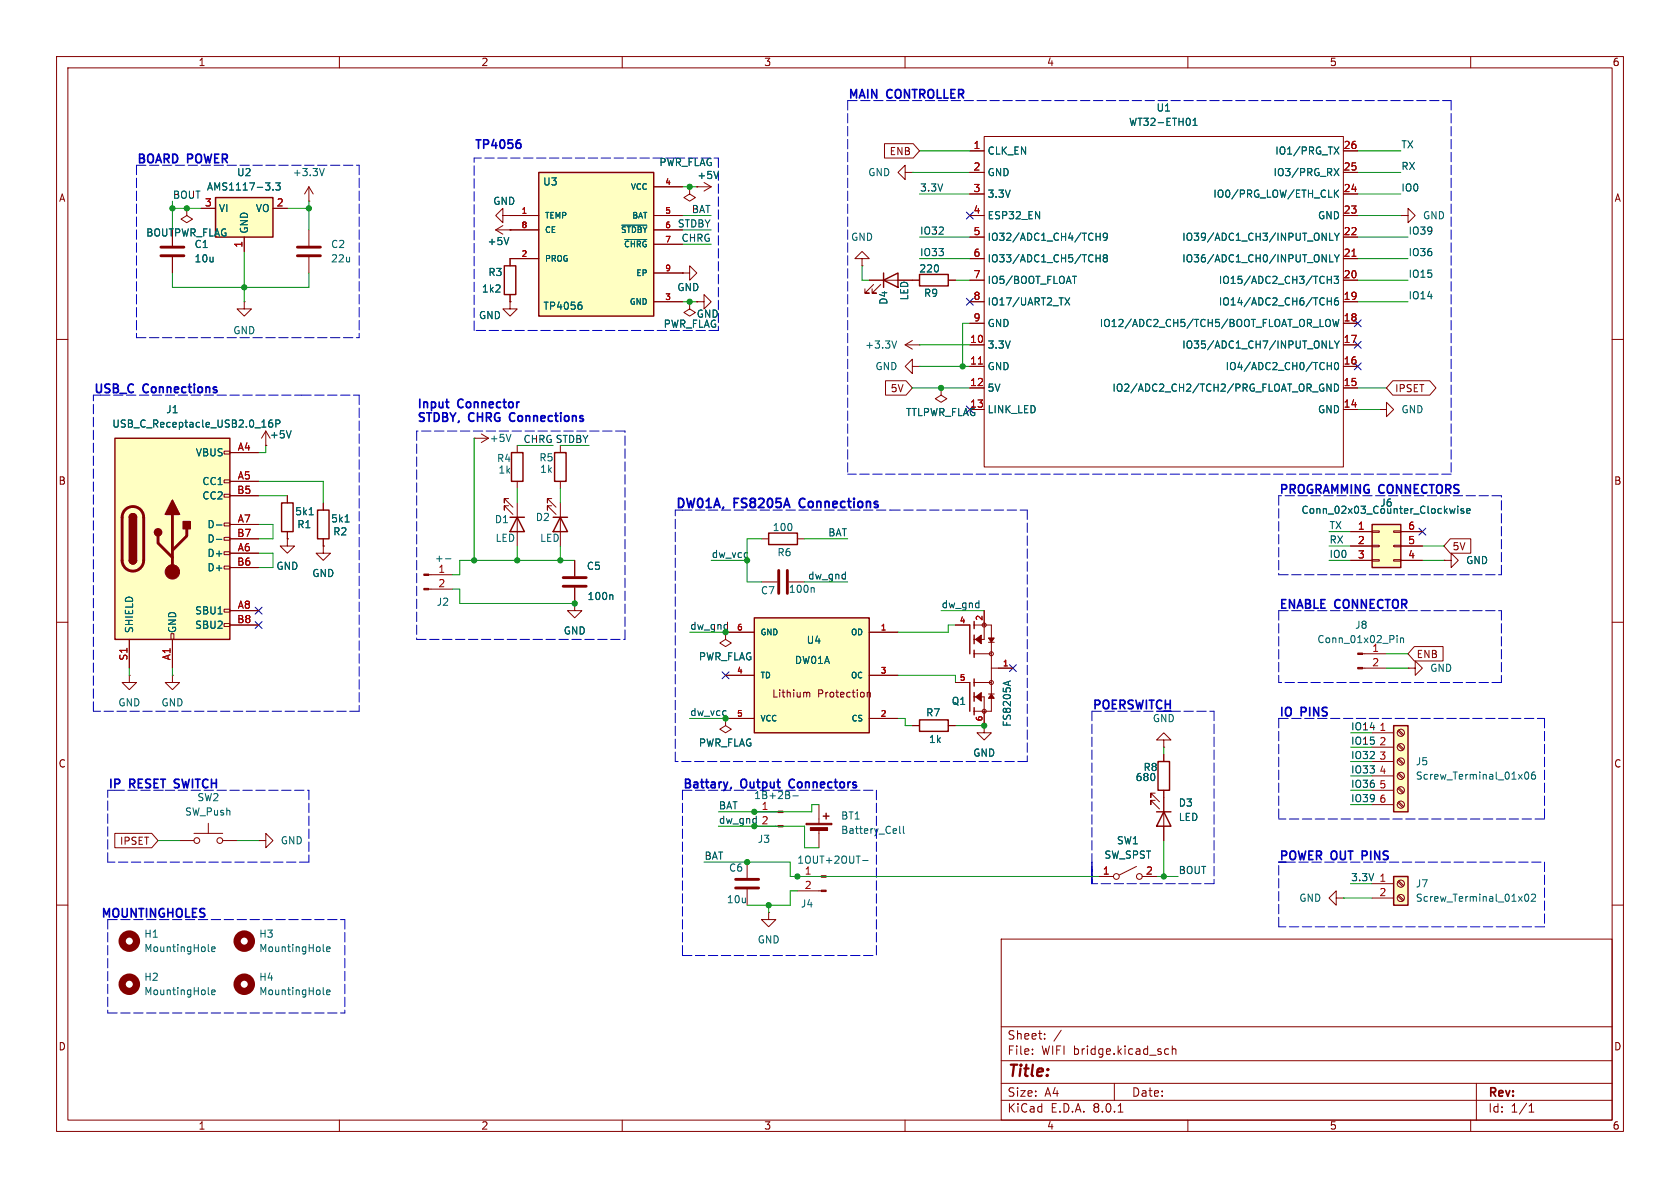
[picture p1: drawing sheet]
<svg xmlns="http://www.w3.org/2000/svg" width="297mm" height="210mm" viewBox="0 0 297 210" stroke-linecap="round" stroke-linejoin="round" font-family="sans-serif">
<g fill="none" stroke="#840000" stroke-width=".18">
<path d="M10 10h277v190h-277zM12 12h273v186h-273zM60 10v2M110 10v2M160 10v2M210 10v2M260 10v2M171.4 26.7h2.6M171.4 30.5h2.6M171.4 38.1h2.6M171.4 34.3h2.6M174 24.1h63.5v58.5h-63.5z"/>
<path d="M237.5 26.7h2.5M237.5 30.5h2.5M237.5 38.1h2.5M237.5 34.3h2.5M247.6 38.1h1.3v-1.3l1.3 1.3-1.3 1.3v-1.3M247.6 38.1h.1M10 60h2M171.4 57.2h2.6M171.4 53.3h2.6M171.4 49.5h2.6M171.4 45.7h2.6M171.4 41.9h2.6"/>
<path d="M237.5 57.2h2.5M237.5 53.3h2.5M237.5 49.5h2.5M237.5 45.7h2.5M237.5 41.9h2.5M285 60h2M171.4 61h2.6M171.4 64.8h2.6M171.4 68.6h2.6M171.4 72.4h2.6M237.5 61h2.5M237.5 64.8h2.5"/>
<path d="M237.5 68.6h2.5M237.5 72.4h2.5M97.5 88.1h-.7v.8v-.8l1.5 1.6M97.5 89.4h-.7v.8v-.8l1.5 1.5M99.1 88.9v7.6M10 110h2M134.6 102.9h2.8M139.4 102.9h2.8M285 110h2M174 128.3v1.2h1.3l-1.3 1.3-1.3-1.3h1.3M174 128.3h.1M10 160h2"/>
<path d="M285 160h2M177 166h108v32h-108zM60 198v2M110 198v2M160 198v2M177 194.5h108M177 191.5h108M177 187.5h108M177 181.5h108M182.5 186.3v.1M182.5 185.5v.1M184.7 183.6v.1"/>
<path d="M184.7 182.8v.1M187.6 182.1l-1.3 2M197 191.5v3M197.7 196.6h.8M206 186.3h.6M206 185.5h.6M207.2 185.5l.3-.1 .3 .1 .1 .9M207.2 184.9v1.5M210 198v2M260 198v2M261 191.5v6.5M270.3 196.6h.9"/>
<path d="M270.3 195.5l.4-.4v1.5"/>
</g>
<path d="M239 45.3h.7M173 64.4h.7" fill="none" stroke="#a90000" stroke-width=".18"/>
<g fill="none" stroke="#006464" stroke-width=".18">
<path d="M210.9 22.2h.7M210.9 21.3l.4-.4v1.3M235.9 29.8l.8 1.3M235.9 26l.8 1.2M235.9 33.6v1.3M236.1 34.1l.5 .8M236.6 33.6l-.7 .7M236.7 29.8l-.8 1.3M236.7 26l-.8 1.2M188.3 52.6l.8 1.3M189.1 52.6l-.8 1.3M189.6 48.8h.7"/>
<path d="M193.8 41.2v1.3M193.8 45v1.3M193.8 41.8h.7M193.8 45.6h.7M194.5 41.2v1.3M194.5 45v1.3M195.3 45.6l-.3 .2 .1 .4 .2 .1 .3-.1 .2-.1v-.3l-.3-.2M195.3 45.6l-.3-.3 .3-.3h.2l.3 .3-.3 .3M195.3 45.6h.2M195.8 41.8l-.3 .2-.3-.1-.2-.1 .2-.5 .3-.1 .2 .1a.84 .84 0 0 1-.3 1.2h-.2M234.4 56.6l.2-.1a.43 .43 0 0 1 .6 .4v.4a.43 .43 0 0 1-.3 .4 .43 .43 0 0 1-.5-.2M234.6 48.8v1.3"/>
<path d="M234.6 52.6v1.3M234.6 53.3h.8M234.6 49.4h.8M235.1 41.2v1.3h.6M235.1 45v1.3h.6M235.4 48.8v1.3M235.4 52.6v1.3M235.6 56.5l.3 1.2 .3-.9 .2 .9 .3-1.2M235.9 48.8h.7l-.4 .5 .4 .1v.6l-.2 .1-.5-.1M235.9 45l.4 .7M235.9 41.2l.4 .7M236.3 41.9v.6"/>
<path d="M236.3 45.7v.6M236.5 52.6l-.3 .1a.86 .86 0 0 0 0 1.2l.4-.1v-.4l-.2-.3-.4 .1-.1 .2M236.8 45l-.5 .7M236.8 41.2l-.5 .7M234.6 64.7h.8M235.1 60.3v1.2h.6M235.3 67.9v1.3l-.7-1.3v1.3M235.4 64.1v1.2M235.9 67.9a.64 .64 0 0 1 .7 .6 .64 .64 0 0 1-.7 .7zM235.9 60.3l.4 .6M236.1 64.1h.1a.68 .68 0 0 1 .5 .6 .68 .68 0 0 1-.5 .6 .84 .84 0 0 1-.1-1.2zM236.3 60.9v.6"/>
<path d="M236.8 60.3l-.5 .6M143.8 103.9l.1 .2v.6M57.1 175.7l.2 .1M57.1 168l.2 .2M57.7 175.4l.6-.1v-.2l-.4-.1-.2 .2 .1 .6h.5M57.7 167.8l.6-.1v-.3h-.4l-.2 .2 .1 .6h.5"/>
</g>
<g fill="none" stroke="#840000" stroke-width="1.3">
<circle cx="43.2" cy="166.4" r="1.27"/>
<circle cx="43.2" cy="174" r="1.27"/>
</g>
<path d="M97.8 91.4h2.5M99.1 91.4l1.2 2.6h-2.5z" fill="none" stroke="#840000" stroke-width=".25"/>
<path d="M137.7 100.8v4.1M139.2 100.8v4.1" fill="none" stroke="#840000" stroke-width=".51"/>
<path d="M246.4 154.9h2.5v5.1h-2.5z" fill="#ffffc2"/>
<path d="M246.4 154.9h2.5v5.1h-2.5z" fill="none" stroke="#840000" stroke-width=".25"/>
<g fill="none" stroke="#840000" stroke-width=".18">
<path d="M75.8 104.1h4.2M75.8 101.6h4.2M242.6 156.2h3.8M242.6 158.8h3.8M247.1 158.4l.9 .9M247.1 155.9l.9 .8M247.3 158.2l.9 .9M247.3 155.7l.9 .8"/>
<circle cx="247.6" cy="156.2" r=".63"/>
<circle cx="247.6" cy="158.7" r=".63"/>
</g>
<path d="M78.8 98.8h.9M269.7 158.2l.1-.1a.68 .68 0 0 1 .5 .6 .68 .68 0 0 1-.5 .6l-.1-.1-.2-.4zM270.7 158.2l.5-.1 .3 .3-.8 .9h.8" fill="none" stroke="#006464" stroke-width=".18"/>
<g fill="#840000" stroke="#840000" stroke-width=".18">
<path d="M74.9 104h.9v.3h-.9z"/>
<path d="M74.9 101.5h.9v.2h-.9z"/>
</g>
<path d="M20.3 77.5h20.3v35.5h-20.3z" fill="#ffffc2"/>
<g fill="none" stroke="#840000" stroke-width=".18">
<path d="M160 30.5v-1.3l-1.3 1.3 1.3 1.3v-1.3h1.3M161.3 30.5h.1M39.6 79.8h1v.5h-1zM83.8 77.5h.1M83.8 77.5h2.6M85.1 76.7l1.3 .8M86.4 77.5l-1.3 .7M39.6 97.5h1v.5h-1zM39.6 95h1v.5h-1zM39.6 92.5h1v.5h-1zM39.6 87.4h1v.5h-1zM39.6 84.8h1v.5h-1z"/>
<path d="M40.6 80h5.1M40.6 85.1h5.1M40.6 97.8h5.1M40.6 92.7h5.1M40.6 87.6h5.1M40.6 95.3h5.1M50.8 95.3v1.2h1.3l-1.3 1.3-1.3-1.3h1.3M50.8 95.3h.1M57.1 96.5v1.3h1.3l-1.3 1.3-1.2-1.3h1.2M57.1 96.5h.1M89.9 88.1h-.7v.8v-.8l1.5 1.6M89.9 89.4h-.7v.8v-.8l1.5 1.5"/>
<path d="M91.4 88.9v7.6M22.9 113v5.1M30.2 112h.5v1h-.5zM30.5 113v5.1M39.6 110.2h1v.5h-1zM39.6 107.7h1v.5h-1zM39.6 100.1h1v.5h-1zM40.6 108h5.1M40.6 100.3h5.1M40.6 110.5h5.1M101.6 106.7v1.3h1.3l-1.3 1.2-1.3-1.2h1.3M101.6 106.7h.1"/>
<path d="M128.3 111.8v1.2l1 .7-1 .6-1-.6 1-.7M31.7 148.6h2.6M34.3 147.3h5.1M36.8 145.5v1.8M39.4 148.6h2.5M45.7 148.6h1.3v-1.3l1.3 1.3-1.3 1.3v-1.3M45.7 148.6h.1M236.2 158.8v-1.3l-1.3 1.3 1.3 1.2v-1.2h1.3M237.5 158.8h.1"/>
<circle cx="34.8" cy="148.6" r=".51"/>
<circle cx="38.9" cy="148.6" r=".51"/>
</g>
<path d="M20.3 77.5h20.3v35.5h-20.3zM22.9 99.1a.64 .64 0 0 0 .6 .6 .64 .64 0 0 0 .6-.6M22.9 91.4a.64 .64 0 0 1 .6-.6 .64 .64 0 0 1 .6 .6M90.2 91.4h2.5M91.4 91.4l1.3 2.6h-2.5z" fill="none" stroke="#840000" stroke-width=".25"/>
<path d="M22.1 90.1a1.91 1.91 0 0 1 2.1-.4 1.91 1.91 0 0 1 1.2 1.7v7.7a1.91 1.91 0 0 1-1.9 1.9 1.91 1.91 0 0 1-1.9-1.9v-7.8l.2-.6zM27.9 94.7v1.3l2.6 2.6M30.5 90.9v10.2M33 93.5v1.2l-2.5 2.6" fill="none" stroke="#840000" stroke-width=".51"/>
<g fill="#840000" stroke="#840000" stroke-width=".25">
<path d="M22.9 99.1h1.2a.64 .64 0 0 1-.6 .6 .64 .64 0 0 1-.6-.6z"/>
<path d="M22.9 91.4h1.2v7.7h-1.2z"/>
<path d="M23 91a.64 .64 0 0 1 .7-.1 .64 .64 0 0 1 .4 .5h-1.2z"/>
<path d="M30.5 88.4l1.2 2.5h-2.5z"/>
<path d="M32.4 92.2h1.3v1.3h-1.3z"/>
<circle cx="27.9" cy="94.1" r=".63"/>
</g>
<circle cx="30.5" cy="101.1" r="1.27" fill="#840000" stroke="#840000" stroke-width=".18"/>
<path d="M48.1 74.2l-.4 .1a.86 .86 0 0 0 0 1.2l.5-.1v-.4l-.2-.3-.4 .1-.1 .2M48.8 74.9l.6-.1 .1-.1-.1-.3-.6-.2v1.3M90.3 76.8l-.4 1.2M38.3 92.8h.9M38.3 95.3h.9" fill="none" stroke="#006464" stroke-width=".18"/>
<path d="M242.6 92.7h5v7.6h-5z" fill="#ffffc2"/>
<g fill="none" stroke="#840000" stroke-width=".18">
<path d="M88.9 38.1v-1.3l-1.3 1.3 1.3 1.3v-1.3h1.3M88.9 39.9l-1.3 .7M90.2 38.1h.1M87.6 40.6l1.3 .8M87.6 40.6h2.6M90.2 53.3v1.3h1.2l-1.2 1.3-1.3-1.3h1.3M90.2 53.3h.1M90.2 40.6h.1M90.2 45.7v1.3M90.2 52.1v1.2M91.4 78.7v1.3M99.1 78.7v1.3"/>
<path d="M91.4 85.1v1.3M99.1 85.1v1.3M101.6 99.1v2.8M134.6 95.3h1.3M141 95.3h1.2M238.8 94h3.8M238.8 96.5h3.8M238.8 99.1h3.8M242.6 98.9h1.2v.3h-1.2zM242.6 96.4h1.2v.2h-1.2zM242.6 93.9h1.2v.2h-1.2zM246.4 98.9h1.2v.3h-1.2z"/>
<path d="M246.4 96.4h1.2v.2h-1.2zM246.4 93.9h1.2v.2h-1.2zM247.6 94h3.9M247.6 96.5h3.9M247.6 99.1h3.9M22.9 119.4v1.3h1.2l-1.2 1.2-1.3-1.2h1.3M22.9 119.4h.1M30.5 119.4v1.3h1.2l-1.2 1.2-1.3-1.2h1.3M30.5 119.4h.1M101.6 103.9v2.8M128.3 127v1.3l1 .6-1 .6-1-.6 1-.6"/>
</g>
<path d="M89.2 47h2v5.1h-2zM90.4 80h2.1v5.1h-2.1zM98 80h2.1v5.1h-2.1zM135.9 94.2h5.1v2.1h-5.1zM242.6 92.7h5v7.6h-5z" fill="none" stroke="#840000" stroke-width=".25"/>
<path d="M90 42l-.5 1.3M257.2 89.9l-.2 .8-.2-.6M257.7 89.5v.1M257.7 89.9v.8M258.7 90l-.3-.1-.1 .2v.2l.4 .1v.3h-.4M259.3 90.3l.6-.1-.1-.2-.3-.1-.2 .2 .1 .6h.4M108.2 105.1l.1 .2v.7M36.8 168l.2 .2M36.8 175.7l.2 .1M37.4 167.8l.6-.1v-.3h-.4l-.2 .2 .1 .6h.5M37.4 175.4l.6-.1v-.2l-.4-.1-.2 .2 .1 .6h.5" fill="none" stroke="#006464" stroke-width=".18"/>
<g fill="none" stroke="#840000" stroke-width="1.3">
<circle cx="22.9" cy="166.4" r="1.27"/>
<circle cx="22.9" cy="174" r="1.27"/>
</g>
<path d="M99.6 103.6h4M99.6 102.1h4" fill="none" stroke="#840000" stroke-width=".51"/>
<path d="M246.4 128.3h2.5v15.2h-2.5z" fill="#ffffc2"/>
<path d="M246.4 128.3h2.5v15.2h-2.5z" fill="none" stroke="#840000" stroke-width=".25"/>
<g fill="none" stroke="#840000" stroke-width=".18">
<path d="M54.6 35.6h.1M54.6 33v2.6M54.6 33l-.8 1.3M54.6 33l.8 1.3M43.2 53.3v1.3h1.2l-1.2 1.3-1.3-1.3h1.3M43.2 53.3h.1M54.6 40.6v2.8M54.6 45.5v2.8M240.9 118.1h4.2M240.9 115.6h4.2M205.7 130.8h1.3l-1.3-1.3-1.2 1.3h1.2v1.3M205.7 132.1h.1"/>
<path d="M242.6 129.5h3.8M242.6 132.1h3.8M242.6 134.6h3.8M242.6 137.2h3.8M242.6 139.7h3.8M247.1 139.4l.9 .8M247.1 136.8l.9 .9M247.1 134.3l.9 .8M247.1 131.7l.9 .9M247.1 129.2l.9 .8M247.3 139.2l.9 .8M247.3 136.7l.9 .8"/>
<path d="M247.3 134.1l.9 .9M247.3 131.6l.9 .8M247.3 129l.9 .9M132.1 152.4v2.8M132.1 157.2v2.8M133.3 146.1h4.3M133.3 143.5h4.3M242.6 142.2h3.8M247.1 141.9l.9 .8M247.3 141.7l.9 .9"/>
<circle cx="247.6" cy="134.6" r=".63"/>
<circle cx="247.6" cy="139.7" r=".63"/>
<circle cx="247.6" cy="129.5" r=".63"/>
<circle cx="247.6" cy="132.1" r=".63"/>
<circle cx="247.6" cy="137.2" r=".63"/>
<circle cx="247.6" cy="142.2" r=".63"/>
</g>
<path d="M57.3 29.8l-.4 1.3M247 112.3v.2M247 112.8v.8M247.6 112.8v.8M247.6 112.9l.2-.1h.3v.8M269.7 136.6l.1-.1a.68 .68 0 0 1 .5 .6 .68 .68 0 0 1-.5 .6l-.1-.1-.2-.3zM271.3 136.5h-.3a.85 .85 0 0 0 0 1.2l.4-.1 .1-.4-.3-.2h-.3l-.2 .2M140.2 140.7h.9" fill="none" stroke="#006464" stroke-width=".18"/>
<path d="M52.6 45.2h4M52.6 43.7h4M130 157h4.1M130 155.4h4.1" fill="none" stroke="#840000" stroke-width=".51"/>
<g fill="#840000" stroke="#840000" stroke-width=".18">
<path d="M240 118h.9v.2h-.9z"/>
<path d="M240 115.4h.9v.3h-.9z"/>
<path d="M137.6 145.9h.8v.3h-.8z"/>
<path d="M137.6 143.4h.8v.2h-.8z"/>
</g>
<path d="M133.3 109.2h20.4v20.3h-20.4z" fill="#ffffc2"/>
<g fill="none" stroke="#840000" stroke-width=".25">
<path d="M156.2 49.5l2.5-1.2v2.5zM156.2 48.3v2.5M162.6 48.5h5v2h-5zM49.8 88.9h2v5.1h-2zM56.1 90.2h2.1v5.1h-2.1zM133.3 109.2h20.4v20.3h-20.4zM171.4 110.5v5.1M172.2 109.9v1.2M172.2 112.3v1.5M172.2 114.9v1.3M162.6 127.3h5v2h-5zM171.4 120.7v5"/>
<path d="M172.2 120v1.3M172.2 122.4v1.6M172.2 125.1v1.3M204.7 134.6h2.1v5.1h-2.1zM145.5 144.3h1.1M146 143.8v1M204.5 143.5h2.5M205.7 143.5l1.3 2.6h-2.5z"/>
</g>
<g fill="none" stroke="#840000" stroke-width=".18">
<path d="M123.2 33h.1M123.2 33h2.5M124.5 32.3l1.2 .7M125.7 33l-1.2 .8M30.5 40.6v2.8M30.5 45.5v2.8M120.6 48.3h1.3v-1.3l1.3 1.3-1.3 1.2v-1.2M120.6 48.3h.1M123.2 53.3h1.3v-1.2l1.2 1.2-1.2 1.3v-1.3M123.2 53.3h.1M152.4 45.7h1.3l-1.3-1.2-1.3 1.2h1.3v1.3M152.4 47h.1"/>
<path d="M153.7 49.5h8.9M154.4 50.3l-1.5 1.5h.8h-.8v-.7M155.7 50.3l-1.5 1.5h.7h-.7v-.7M167.6 49.5h1.3M160 61l1.3 .7M160 61h2.6M161.3 64.8v-1.3l-1.3 1.3 1.3 1.2v-1.2h1.3M161.3 60.2l-1.3 .8M162.6 61h.1M162.6 64.8h.1M50.8 87.6v1.3M50.8 94v1.3"/>
<path d="M57.1 88.9v1.3M57.1 95.3v1.2M128.3 111.8h5M128.3 119.4h5M153.7 111.8h5M153.7 119.4h5M168.9 110.5h2.5M172.2 115.6h3.1M172.2 110.5h3.1v15.2h-3.1M174 108v5h-1.8M174.8 113.5h1M175.3 118.1h3.8"/>
<path d="M128.3 127h5M142.6 122.4v.2M142.6 122.6v.6M142.6 122.6l.2-.2h.3l.1 .8M153.3 122.5l.2-.1h.3l.1 .8M153.3 122.4v.8M153.7 127h5M161.3 128.3h1.3M167.6 128.3h1.3M168.9 120.7h2.5M172.2 123.2h1.8v5.1M172.2 120.7h3.1"/>
<path d="M174.8 122.7h1M205.7 133.4v1.2M205.7 139.7v8.9M141 157.5h4.2M141 154.9h4.2M144.8 142.2v3.3M144.8 146.6v3.3M194.3 154.9h2.5M200.9 153.2l-3 1.5M201.9 154.9h2.6M204.2 140.2h-.7v.8v-.8l1.5 1.5M204.2 141.5h-.7v.7v-.7l1.5 1.5"/>
<path d="M135.9 161.3v1.3h1.3l-1.3 1.2-1.3-1.2h1.3M135.9 161.3h.1"/>
<circle cx="174" cy="110.5" r=".36"/>
<circle cx="175.3" cy="115.6" r=".36"/>
<circle cx="174" cy="125.7" r=".36"/>
<circle cx="175.3" cy="120.7" r=".36"/>
<circle cx="197.4" cy="154.9" r=".51"/>
<circle cx="201.4" cy="154.9" r=".51"/>
</g>
<path d="M127 30.3l-.4 1.3M158.5 60.3l-.4 1.2M54.7 91h.7M61 92.3h.7M178.3 120.5v.6M178.6 120.4l-1.2 .4M152.5 152.1h1M159 146.1v1l.2 .2M159.7 146.1v1l.2 .2" fill="none" stroke="#006464" stroke-width=".18"/>
<g fill="#840000" stroke="#840000" stroke-width=".18">
<path d="M145.2 157.4h.8v.2h-.8z"/>
<path d="M145.2 154.8h.8v.3h-.8z"/>
<path d="M142.5 145.5h4.6v.3h-4.6z"/>
<path d="M143.3 146.3h3v.5h-3z"/>
<path d="M172.5 113l1-.7v1.5z"/>
<path d="M172.5 123.2l1-.8v1.6z"/>
<path d="M174.8 112.8h1l-.5 .7z"/>
<path d="M175.3 122.7l.5 .7h-1z"/>
</g>
<path d="M28.4 45.2h4.1M28.4 43.7h4.1" fill="none" stroke="#840000" stroke-width=".51"/>
<path d="M38.1 34.9h10.2v7h-10.2z" fill="#ffffc2"/>
<path d="M38.1 34.9h10.2v7h-10.2z" fill="none" stroke="#840000" stroke-width=".25"/>
<g fill="none" stroke="#840000" stroke-width=".18">
<path d="M33 36.8v1.3l1 .6-1 .7-1-.7 1-.6M33 36.8h.1M35.6 36.8h2.5M48.3 36.8h2.5M121.9 33v1.3l1 .6-1 .7-1-.7 1-.6M121.9 33h.1M43.2 41.9v2.6M121.9 53.3v1.3l1 .6-1 .7-1-.7 1-.6M121.9 53.3h.1M47 78.7h.1M47 76.2l-.8 1.3M47 76.2v2.5"/>
<path d="M47 76.2l.8 1.3M166.4 68.6v1.3l1 .6-1 .6-1-.6 1-.6M166.4 68.6h.1M243.8 72.4h1.3v-1.3l1.3 1.3-1.3 1.3v-1.3M243.8 72.4h.1M255.3 99.1h1.2v-1.3l1.3 1.3-1.3 1.2v-1.2M255.3 99.1h.1"/>
</g>
<path d="M48.3 33.5v.1M48.7 32.3h.8l-.4 .5 .4 .1v.6l-.2 .1-.6-.1M51.5 76.1l-.5 1.3" fill="none" stroke="#006464" stroke-width=".18"/>
<path d="M95.2 30.5h20.4v25.4h-20.4z" fill="#ffffc2"/>
<path d="M95.2 30.5h20.4v25.4h-20.4z" fill="none" stroke="#840000" stroke-width=".25"/>
<g fill="none" stroke="#840000" stroke-width=".18">
<path d="M33 36.8h.1M35.6 36.8h2.5M48.3 36.8h2.5M90.2 38.1h.1M90.2 38.1h5M115.6 38.1h5M115.6 33h5M121.9 33h.1M123.2 33h.1M156.4 25.4h5l1.2 1.3-1.2 1.2h-5zM171.4 38.1h2.6M171.4 26.7h2.6"/>
<path d="M171.4 30.5h2.6M171.4 34.3h2.6M237.5 38.1h2.5M237.5 26.7h2.5M237.5 30.5h2.5M237.5 34.3h2.5M30.5 40.6v2.8M30.5 45.5v2.8M43.2 41.9v2.6M90.2 53.3h.1M90.2 40.6h.1M90.2 40.6h5"/>
<path d="M90.2 52.1v1.2M95.2 45.7h-5v1.3M115.6 53.3h5M115.6 40.6h5M115.6 43.2h5M115.6 48.3h5M120.6 48.3h.1M121.9 53.3h.1M123.2 53.3h.1M153.7 49.5h2.5M158.7 49.5h3.9M167.6 49.5h1.3"/>
<path d="M171.4 45.7h2.6M171.4 53.3h2.6M171.4 57.2h2.6M171.4 49.5h2.6M171.4 41.9h2.6M237.5 45.7h2.5M237.5 53.3h2.5M237.5 57.2h2.5M237.5 49.5h2.5M237.5 41.9h2.5M47 78.7h.1M156.5 67.3h3.7l1.1 1.3-1.1 1.3h-3.7z"/>
<path d="M166.4 68.6h.1M171.4 61h2.6M171.4 64.8h2.6M171.4 68.6h2.6M171.4 72.4h2.6M237.5 61h2.5M237.5 64.8h2.5M237.5 68.6h2.5M237.5 72.4h2.5M246.2 67.3h6.6l1.1 1.3-1.1 1.3h-6.6l-1.1-1.3zM40.6 80h5.1M40.6 85.1h5.1"/>
<path d="M40.6 97.8h5.1M40.6 92.7h5.1M40.6 87.6h5.1M40.6 95.3h5.1M50.8 95.3h.1M50.8 87.6v1.3M50.8 94v1.3M57.1 96.5h.1M57.1 88.9v1.3M57.1 95.3v1.2M101.6 99.1v2.8M238.8 94h3.8"/>
<path d="M238.8 96.5h3.8M238.8 99.1h3.8M247.6 94h3.9M247.6 96.5h3.9M247.6 99.1h3.9M255.3 99.1h.1M256.4 95.2h3.6v2.6h-3.6l-1.1-1.3zM22.9 113v5.1M30.5 113v5.1M40.6 108h5.1M40.6 100.3h5.1M40.6 110.5h5.1"/>
<path d="M101.6 106.7h.1M101.6 103.9v2.8M128.3 111.8h5M128.3 119.4h5M153.7 111.8h5M153.7 119.4h5M168.9 110.5h2.5M174 108v2.5M176.5 118.1h2.6M248.9 118.1h1.3v-1.3l1.3 1.3-1.3 1.3v-1.3M248.9 118.1h.1M250 114.3h5.1v2.5h-5.1l-1.1-1.2z"/>
<path d="M128.3 127h5M153.7 127h5M161.3 128.3h1.3M167.6 128.3h1.3M168.9 120.7h2.5M174 128.3h.1M174 125.7v2.6M205.7 133.4v1.2M205.7 139.7v3.8M20.3 147.3h6.5l1.1 1.3-1.1 1.3h-6.5zM194.3 154.9h2.5M201.9 154.9h2.6"/>
<path d="M205.7 146.1v2.5"/>
</g>
<g fill="none" stroke="#006464" stroke-width=".18">
<path d="M48.3 33.5v.1M48.7 32.3h.8l-.4 .5 .4 .1v.6l-.2 .1-.6-.1M109.9 39.8h4.5M127 30.3l-.4 1.3M210.9 22.2h.7M210.9 21.3l.4-.4v1.3M235.9 29.8l.8 1.3M235.9 26l.8 1.2M235.9 33.6v1.3M236.1 34.1l.5 .8M236.6 33.6l-.7 .7M236.7 29.8l-.8 1.3"/>
<path d="M236.7 26l-.8 1.2M90 42l-.5 1.3M102.5 53.4h.3M102.7 53.9l.2 .2v.3l-.2 .3M110.4 42.3h4M188.3 52.6l.8 1.3M189.1 52.6l-.8 1.3M189.6 48.8h.7M193.8 41.2v1.3M193.8 45v1.3M193.8 41.8h.7M193.8 45.6h.7"/>
<path d="M194.5 41.2v1.3M194.5 45v1.3M195.3 45.6l-.3 .2 .1 .4 .2 .1 .3-.1 .2-.1v-.3l-.3-.2M195.3 45.6l-.3-.3 .3-.3h.2l.3 .3-.3 .3M195.3 45.6h.2M195.8 41.8l-.3 .2-.3-.1-.2-.1 .2-.5 .3-.1 .2 .1a.84 .84 0 0 1-.3 1.2h-.2M234.4 56.6l.2-.1a.43 .43 0 0 1 .6 .4v.4a.43 .43 0 0 1-.3 .4 .43 .43 0 0 1-.5-.2M234.6 48.8v1.3M234.6 52.6v1.3M234.6 53.3h.8M234.6 49.4h.8M235.1 41.2v1.3h.6"/>
<path d="M235.1 45v1.3h.6M235.4 48.8v1.3M235.4 52.6v1.3M235.6 56.5l.3 1.2 .3-.9 .2 .9 .3-1.2M235.9 48.8h.7l-.4 .5 .4 .1v.6l-.2 .1-.5-.1M235.9 45l.4 .7M235.9 41.2l.4 .7M236.3 41.9v.6M236.3 45.7v.6M236.5 52.6l-.3 .1a.86 .86 0 0 0 0 1.2l.4-.1v-.4l-.2-.3-.4 .1-.1 .2M236.8 45l-.5 .7M236.8 41.2l-.5 .7"/>
<path d="M48.1 74.2l-.4 .1a.86 .86 0 0 0 0 1.2l.5-.1v-.4l-.2-.3-.4 .1-.1 .2M48.8 74.9l.6-.1 .1-.1-.1-.3-.6-.2v1.3M51.5 76.1l-.5 1.3M234.6 64.7h.8M235.1 60.3v1.2h.6M235.3 67.9v1.3l-.7-1.3v1.3M235.4 64.1v1.2M235.9 67.9a.64 .64 0 0 1 .7 .6 .64 .64 0 0 1-.7 .7zM235.9 60.3l.4 .6M236.1 64.1h.1a.68 .68 0 0 1 .5 .6 .68 .68 0 0 1-.5 .6 .84 .84 0 0 1-.1-1.2zM236.3 60.9v.6M236.8 60.3l-.5 .6"/>
<path d="M38.3 92.8h.9M38.3 95.3h.9M54.7 91h.7M61 92.3h.7M257.2 89.9l-.2 .8-.2-.6M257.7 89.5v.1M257.7 89.9v.8M258.7 90l-.3-.1-.1 .2v.2l.4 .1v.3h-.4M259.3 90.3l.6-.1-.1-.2-.3-.1-.2 .2 .1 .6h.4M108.2 105.1l.1 .2v.7M178.3 120.5v.6M178.6 120.4l-1.2 .4"/>
</g>
<path d="M91.5 25.3h.3l.3 .3-.1 .5-.5 .1M91.7 24.7h.2M90.2 73.2l-.1 .4 .1 .7M30.8 139.2l.2 .1M30.9 137.9v.4M129.3 139.2l-.2 .3M139.6 138l-.1 .4 .1 .6M240.8 151.2h.6M241.4 150.5h-.6v1.5" fill="none" stroke="#0000c2" stroke-width=".3"/>
<path d="M141.5 88.3l-.2 .5 .2 .7" fill="none" stroke="#0000c2" stroke-width=".32"/>
<g fill="none" stroke="#0000c2" stroke-width=".18" stroke-dasharray="1.7 .6">
<path d="M149.9 17.8v66M149.9 17.8h106.6M256.5 17.8v66M24.1 29.2v30.5M24.1 29.2h39.4M63.5 29.2v30.5M119.4 27.9h-35.6M119.4 27.9h7.6M127 27.9v30.5M24.1 59.7h39.4M83.8 58.4v-30.5M127 58.4h-43.2"/>
<path d="M17.8 69.9h35.5M53.3 69.9h10.2M63.5 69.9v55.8M73.7 76.2v36.8M110.5 76.2h-36.8M120.6 90.2h36.9M157.5 90.2h24.1M181.6 90.2v44.4M226.1 87.6v14M256.5 83.8h-106.6M265.4 87.6h-39.3M73.7 113h36.8"/>
<path d="M110.5 113v-36.8M226.1 108v12.7M226.1 108h39.3M226.1 101.6h39.3M265.4 108v12.7M265.4 101.6v-14M16.5 125.7v-55.8M20.3 139.7h8.9M29.2 139.7h25.4M54.6 139.7v12.7M63.5 125.7h-47M119.4 134.6v-44.4"/>
<path d="M120.6 139.7v29.2M120.6 139.7h34.3M154.9 139.7v29.2M181.6 134.6h-62.2M193 125.7v30.5M193 125.7h11.5M207 125.7h7.6M214.6 125.7v30.5M226.1 127v17.8M226.1 127h46.9M265.4 120.7h-39.3M273 127v17.8"/>
<path d="M19 152.4v-12.7M54.6 152.4h-35.6M193 152.4v3.8M214.6 156.2h-21.6M227.3 152.4h45.7M273 144.8h-46.9M273 152.4v11.4M19 162.6h42M19 179.1h42M19 162.6v16.5M61 162.6v16.5M120.6 168.9h34.3"/>
<path d="M226.1 163.8v-11.4M273 163.8h-46.9"/>
</g>
<path d="M193 152.4v3.8" fill="none" stroke="#0000c2" stroke-width=".18"/>
<g fill="none" stroke="#009600" stroke-width=".18">
<path d="M30.5 35.6v5M30.5 36.8h5.1M50.8 36.8h3.8M54.6 35.6v5M120.6 38.1h5.1M120.6 33h2.6M161.3 30.5h10.1M162.6 34.3h8.8M162.6 26.7h8.8M240 34.3h7.6M240 30.5h7.6M240 26.7h7.6"/>
<path d="M240 38.1h7.6M30.5 48.3v2.5h24.1v-2.5M43.2 44.5v8.8M120.6 53.3h2.6M120.6 40.6h5.1M120.6 43.2h5.1M152.4 47v2.5h1.3M162.6 45.7h8.8M162.6 41.9h8.8M168.9 49.5h2.5M171.4 57.2h-1.2v7.6M240 49.5h8.9"/>
<path d="M240 45.7h8.9M240 53.3h8.9M240 41.9h8.9M47 78.7v1.3h-1.3M83.8 77.5v21.6M91.4 78.7h6.4M99.1 78.7h5M161.3 68.6h10.1M162.6 61h8.8M162.6 64.8h8.8M240 68.6h5.1M240 72.4h3.8"/>
<path d="M45.7 92.7h2.6v2.6h-2.6M45.7 97.8h2.6v2.5h-2.6M45.7 87.6h5.1M45.7 85.1h11.4v3.8M91.4 86.4v2.5M91.4 96.5v2.6M99.1 86.4v2.5M99.1 96.5v2.6M101.6 99.1h-20.3v2.5h-1.3M125.7 99.1h6.4M134.6 95.3h-2.5v7.6h2.5M142.2 95.3h7.7"/>
<path d="M234.9 99.1h3.9M234.9 96.5h3.9M234.9 94h3.9M251.5 99.1h3.8M251.5 96.5h3.8M22.9 118.1v1.3M30.5 118.1v1.3M80 104.1h1.3v2.6h20.3M121.9 111.8h6.4M142.2 102.9h7.7M158.7 119.4h10.2v1.3M166.4 108h7.6"/>
<path d="M168.9 110.5h-1.3v1.3h-8.9M245.1 118.1h3.8M245.1 115.6h3.8M121.9 127h6.4M158.7 127h1.3v1.3h1.3M168.9 128.3h5.1M205.7 132.1v1.3M238.8 139.7h3.8M238.8 137.2h3.8M238.8 134.6h3.8M238.8 132.1h3.8M238.8 129.5h3.8"/>
<path d="M27.9 148.6h3.8M41.9 148.6h3.8M124.5 152.4h15.2v2.5h54.6M127 146.1h15.2v3.8h2.6M141 157.5h-1.3v2.5h-7.6M144.8 142.2h-1.3v1.3h-16.5M204.5 154.9h3.8M205.7 148.6v6.3M237.5 158.8h5.1M238.8 142.2h3.8M238.8 156.2h3.8M135.9 160v1.3"/>
</g>
<g fill="none" stroke="#000084" stroke-width=".18">
<path d="M170.8 37.5l1.3 1.2M172.1 37.5l-1.3 1.2M170.8 52.7l1.3 1.2M172.1 52.7l-1.3 1.2M239.4 56.5l1.2 1.3M240.6 56.5l-1.2 1.3M170.8 71.8l1.3 1.2M172.1 71.8l-1.3 1.2M239.4 60.4l1.2 1.2M239.4 64.2l1.2 1.2M240.6 60.4l-1.2 1.2M240.6 64.2l-1.2 1.2"/>
<path d="M250.9 93.4l1.2 1.2M252.1 93.4l-1.2 1.2M45.1 107.3l1.2 1.3M45.1 109.9l1.2 1.2M46.3 107.3l-1.2 1.3M46.3 109.9l-1.2 1.2M127.7 118.8l1.2 1.2M128.9 118.8l-1.2 1.2M178.5 117.5l1.2 1.2M179.7 117.5l-1.2 1.2"/>
</g>
<path d="M239 45.3h.7M173 64.4h.7" fill="none" stroke="#a90000" stroke-width=".18"/>
<g fill="#009600" stroke="#009600" stroke-width=".18">
<circle cx="54.6" cy="36.8" r=".46"/>
<circle cx="43.2" cy="50.8" r=".46"/>
<circle cx="33" cy="36.8" r=".46"/>
<circle cx="30.5" cy="36.8" r=".46"/>
<circle cx="91.4" cy="99.1" r=".46"/>
<circle cx="132.1" cy="152.4" r=".46"/>
<circle cx="141" cy="154.9" r=".46"/>
<circle cx="135.9" cy="160" r=".46"/>
<circle cx="133.3" cy="146.1" r=".46"/>
<circle cx="133.3" cy="143.5" r=".46"/>
<circle cx="128.3" cy="111.8" r=".46"/>
<circle cx="99.1" cy="99.1" r=".46"/>
<circle cx="101.6" cy="106.7" r=".46"/>
<circle cx="83.8" cy="99.1" r=".46"/>
<circle cx="128.3" cy="127" r=".46"/>
<circle cx="132.1" cy="99.1" r=".46"/>
<circle cx="174" cy="128.3" r=".46"/>
<circle cx="205.7" cy="154.9" r=".46"/>
<circle cx="170.2" cy="64.8" r=".46"/>
<circle cx="166.4" cy="68.6" r=".46"/>
<circle cx="121.9" cy="53.3" r=".46"/>
<circle cx="121.9" cy="33" r=".46"/>
</g>
<text font-size="2.8" fill="#840000" x="178" y="190.9">Title:</text>
<g font-size="2.2" fill="#0000c2">
<text x="119.4" y="89.9">DW01A,</text>
<text x="129.8" y="89.9">FS8205A</text>
<text x="142.1" y="89.9">Connections</text>
</g>
<g font-size="2.1" fill="#0000c2">
<text x="149.9" y="17.5">MAIN</text>
<text x="156.9" y="17.5">CONTROLLER</text>
<text x="24.1" y="29">BOARD POWER</text>
<text x="83.8" y="26.4">TP4056</text>
<text x="16.5" y="69.6">USB_C</text>
<text x="25.4" y="69.6">Connections</text>
<text x="73.7" y="72.3">Input</text>
<text x="73.7" y="74.7">STDBY,</text>
<text x="81" y="72.3">Connector</text>
<text x="83" y="74.7">CHRG</text>
<text x="90.8" y="74.7">Connections</text>
<text x="226.1" y="87.4">PROGRAMMING CONNECTORS</text>
<text x="226.1" y="107.7">ENABLE CONNECTOR</text>
<text x="193" y="125.5">POERSWITCH</text>
<text x="226.1" y="126.8">IO</text>
<text x="230.1" y="126.8">PINS</text>
<text x="19" y="139.5">IP</text>
<text x="23" y="139.5">RESET</text>
<text x="31.5" y="139.5">SWITCH</text>
<text x="120.6" y="139.5">Battary,</text>
<text x="131.1" y="139.5">Output</text>
<text x="140.2" y="139.5">Connectors</text>
<text x="226.1" y="152.2">POWER</text>
<text x="235.4" y="152.2">OUT</text>
<text x="241.5" y="152.2">PINS</text>
<text x="17.8" y="162.3">MOUNTINGHOLES</text>
</g>
<g font-size="2.1" fill="#840000">
<text x="178" y="184">Sheet:</text>
<text x="178" y="186.7">File:</text>
<text x="184.1" y="186.7">WIFI bridge.kicad_sch</text>
<text x="178" y="196.9">KiCad</text>
<text x="178" y="194.1">Size:</text>
<text x="184.7" y="194.1">A4</text>
<text x="185.7" y="196.9">E.D.A.</text>
<text x="193.3" y="196.9">8.0.1</text>
<text x="200" y="194.1">Date:</text>
<text x="263" y="194.3">Rev:</text>
<text x="263" y="196.9">Id:</text>
<text x="267.1" y="196.9">1/1</text>
</g>
<g font-size="1.8" fill="#840000">
<text x="35" y="11.9">1</text>
<text x="85" y="11.9">2</text>
<text x="135" y="11.9">3</text>
<text x="185" y="11.9">4</text>
<text x="235" y="11.9">5</text>
<text x="285" y="11.9">6</text>
<text x="157.2" y="27.6">ENB</text>
<text x="10.3" y="35.9">A</text>
<text x="285.3" y="35.9">A</text>
<text x="157.4" y="69.5">5V</text>
<text x="246.5" y="69.5">IPSET</text>
<text x="10.3" y="85.9">B</text>
<text x="285.3" y="85.9">B</text>
<text x="256.7" y="97.5">5V</text>
<text x="121.9" y="111.4">dw_gnd</text>
<text x="250.3" y="116.5">ENB</text>
<text x="136.4" y="123.5">Lithium</text>
<text x="144.5" y="123.5">Protection</text>
<text x="121.9" y="126.7">dw_vcc</text>
<text x="10.3" y="135.9">C</text>
<text x="285.3" y="135.9">C</text>
<text x="21.1" y="149.5">IPSET</text>
<text x="10.3" y="185.9">D</text>
<text x="285.3" y="185.9">D</text>
<text x="35" y="199.9">1</text>
<text x="85" y="199.9">2</text>
<text x="135" y="199.9">3</text>
<text x="185" y="199.9">4</text>
<text x="235" y="199.9">5</text>
<text x="285" y="199.9">6</text>
</g>
<g font-size="1.8" fill="#006464">
<text x="199.5" y="22.5">WT32-ETH01</text>
<text x="204.4" y="19.9">U1</text>
<text x="116.5" y="29.6">PWR_FLAG</text>
<text x="174.5" y="27.5">CLK_EN</text>
<text x="225.3" y="27.5">IO1/PRG_TX</text>
<text x="36.5" y="33.9">AMS1117-3.3</text>
<text x="41.8" y="31.3">U2</text>
<text x="51.7" y="31.3">+3.3V</text>
<text x="95.9" y="33">U3</text>
<text x="123.2" y="31.9">+5V</text>
<text x="153.4" y="31.3">GND</text>
<text x="174.5" y="31.3">GND</text>
<text x="174.5" y="35.2">3.3V</text>
<text x="214.4" y="35.2">IO0/PRG_LOW/ETH_CLK</text>
<text x="225" y="31.3">IO3/PRG_RX</text>
<text x="38.6" y="37.7">VI</text>
<text x="44" y="41.4" transform="rotate(-90 44 41.4)">GND</text>
<text x="45.1" y="37.7">VO</text>
<text x="87.1" y="36.4">GND</text>
<text x="174.5" y="39">ESP32_EN</text>
<text x="232.9" y="39">GND</text>
<text x="251.5" y="39">GND</text>
<text x="25.8" y="42">BOUTPWR_FLAG</text>
<text x="34.3" y="44">C1</text>
<text x="34.3" y="46.6">10u</text>
<text x="58.4" y="44">C2</text>
<text x="58.4" y="46.6">22u</text>
<text x="86.1" y="43.5">+5V</text>
<text x="150.4" y="42.8">GND</text>
<text x="174.5" y="42.8">IO32/ADC1_CH4/TCH9</text>
<text x="174.5" y="46.6">IO33/ADC1_CH5/TCH8</text>
<text x="208.9" y="46.6">IO36/ADC1_CH0/INPUT_ONLY</text>
<text x="208.9" y="42.8">IO39/ADC1_CH3/INPUT_ONLY</text>
<text x="85.1" y="51.9">1k2</text>
<text x="86.2" y="49">R3</text>
<text x="119.6" y="51.7">GND</text>
<text x="157.1" y="54" transform="rotate(-90 157.1 54)">D4</text>
<text x="160.8" y="53.2" transform="rotate(-90 160.8 53.2)">LED</text>
<text x="162.4" y="48.4">220</text>
<text x="163.3" y="52.7">R9</text>
<text x="174.5" y="50.4">IO5/BOOT_FLOAT</text>
<text x="215.4" y="50.4">IO15/ADC2_CH3/TCH3</text>
<text x="41.1" y="59.3">GND</text>
<text x="84.6" y="56.6">GND</text>
<text x="96" y="55">TP4056</text>
<text x="117.2" y="58.1">PWR_FLAG</text>
<text x="123.1" y="56.4">GND</text>
<text x="174.5" y="54.2">IO17/UART2_TX</text>
<text x="174.5" y="58">GND</text>
<text x="194.3" y="58">IO12/ADC2_CH5/TCH5/BOOT_FLOAT_OR_LOW</text>
<text x="215.4" y="54.2">IO14/ADC2_CH6/TCH6</text>
<text x="152.9" y="61.8">+3.3V</text>
<text x="154.7" y="65.6">GND</text>
<text x="174.5" y="61.8">3.3V</text>
<text x="174.5" y="65.6">GND</text>
<text x="208.9" y="61.8">IO35/ADC1_CH7/INPUT_ONLY</text>
<text x="216.6" y="65.6">IO4/ADC2_CH0/TCH0</text>
<text x="174.5" y="69.4">5V</text>
<text x="196.6" y="69.4">IO2/ADC2_CH2/TCH2/PRG_FLOAT_OR_GND</text>
<text x="19.8" y="75.8">USB_C_Receptacle_USB2.0_16P</text>
<text x="29.3" y="73.3">J1</text>
<text x="47.6" y="77.7">+5V</text>
<text x="160.1" y="73.8">TTLPWR_FLAG</text>
<text x="171.4" y="72.1">13</text>
<text x="174.5" y="73.3">LINK_LED</text>
<text x="232.9" y="73.3">GND</text>
<text x="247.7" y="73.3">GND</text>
<text x="34.5" y="80.9">VBUS</text>
<text x="86.5" y="78.3">+5V</text>
<text x="87.8" y="81.9">R4</text>
<text x="88" y="83.9">1k</text>
<text x="95.3" y="81.8">R5</text>
<text x="95.4" y="83.8">1k</text>
<text x="35.7" y="86">CC1</text>
<text x="35.7" y="88.5">CC2</text>
<text x="243.9" y="89.8">J6</text>
<text x="36.6" y="93.6">D-</text>
<text x="52.1" y="91.3">5k1</text>
<text x="52.5" y="93.6">R1</text>
<text x="58.4" y="92.6">5k1</text>
<text x="58.8" y="94.8">R2</text>
<text x="87.4" y="92.7">D1</text>
<text x="87.5" y="96">LED</text>
<text x="94.6" y="92.3">D2</text>
<text x="95.4" y="96">LED</text>
<text x="136.5" y="94.1">100</text>
<text x="230" y="91">Conn_02x03_Counter_Clockwise</text>
<text x="36.6" y="98.7">D+</text>
<text x="36.6" y="101.2">D+</text>
<text x="36.6" y="96.1">D-</text>
<text x="48.8" y="100.9">GND</text>
<text x="76.8" y="99.5">+-</text>
<text x="103.6" y="100.9">C5</text>
<text x="137.3" y="98.5">R6</text>
<text x="259.1" y="99.9">GND</text>
<text x="55.1" y="102.2">GND</text>
<text x="77.1" y="107.3">J2</text>
<text x="103.8" y="106.3">100n</text>
<text x="134.4" y="105.3">C7</text>
<text x="139.4" y="105">100n</text>
<text x="23.7" y="112" transform="rotate(-90 23.7 112)">SHIELD</text>
<text x="31.3" y="112" transform="rotate(-90 31.3 112)">GND</text>
<text x="34.4" y="108.8">SBU1</text>
<text x="34.4" y="111.4">SBU2</text>
<text x="99.6" y="112.4">GND</text>
<text x="232.8" y="113.9">Conn_01x02_Pin</text>
<text x="239.5" y="111.4">J8</text>
<text x="123.5" y="116.9">PWR_FLAG</text>
<text x="140.4" y="117.6">DW01A</text>
<text x="142.5" y="114">U4</text>
<text x="242.5" y="115.3">1</text>
<text x="252.7" y="119">GND</text>
<text x="20.8" y="125.1">GND</text>
<text x="28.4" y="125.1">GND</text>
<text x="168.2" y="124.8">Q1</text>
<text x="163.6" y="126.8">R7</text>
<text x="164.1" y="131.5">1k</text>
<text x="178.9" y="128.6" transform="rotate(-90 178.9 128.6)">FS8205A</text>
<text x="203.7" y="127.9">GND</text>
<text x="123.5" y="132.2">PWR_FLAG</text>
<text x="172" y="134">GND</text>
<text x="202.1" y="136.5">R8</text>
<text x="250.2" y="135.5">J5</text>
<text x="34.8" y="141.8">SW2</text>
<text x="133.2" y="141.5">1B+2B-</text>
<text x="200.7" y="138.3">680</text>
<text x="208.3" y="142.8">D3</text>
<text x="250.2" y="138">Screw_Terminal_01x06</text>
<text x="32.6" y="144.4">SW_Push</text>
<text x="49.5" y="149.5">GND</text>
<text x="133.9" y="149.2">J3</text>
<text x="148.6" y="145.1">BT1</text>
<text x="148.6" y="147.6">Battery_Cell</text>
<text x="197.4" y="149.5">SW1</text>
<text x="208.3" y="145.3">LED</text>
<text x="128.8" y="154.3">C6</text>
<text x="140.9" y="152.9">1OUT+2OUT-</text>
<text x="195.1" y="152">SW_SPST</text>
<text x="128.4" y="159.9">10u</text>
<text x="141.5" y="160.6">J4</text>
<text x="229.6" y="159.6">GND</text>
<text x="250.2" y="157.1">J7</text>
<text x="250.2" y="159.6">Screw_Terminal_01x02</text>
<text x="25.4" y="166">H1</text>
<text x="45.7" y="166">H3</text>
<text x="133.9" y="167">GND</text>
<text x="25.4" y="168.5">MountingHole</text>
<text x="25.4" y="173.6">H2</text>
<text x="45.7" y="173.6">H4</text>
<text x="45.7" y="168.5">MountingHole</text>
<text x="25.4" y="176.1">MountingHole</text>
<text x="45.7" y="176.1">MountingHole</text>
</g>
<g font-size="1.8" fill="#a90000">
<text x="172" y="26.4">1</text>
<text x="237.4" y="26.4">26</text>
<text x="172" y="30.2">2</text>
<text x="172" y="34">3</text>
<text x="237.4" y="34">24</text>
<text x="237.4" y="30.2">25</text>
<text x="36.1" y="36.6">3</text>
<text x="48.8" y="36.6">2</text>
<text x="172" y="37.8">4</text>
<text x="172" y="41.7">5</text>
<text x="237.4" y="41.7">22</text>
<text x="237.4" y="37.8">23</text>
<text x="42.9" y="43.9" transform="rotate(-90 42.9 43.9)">1</text>
<text x="172" y="45.5">6</text>
<text x="237.4" y="45.5">21</text>
<text x="172" y="49.3">7</text>
<text x="172" y="53.1">8</text>
<text x="237.4" y="53.1">19</text>
<text x="237.4" y="49.3">20</text>
<text x="172" y="56.9">9</text>
<text x="237.4" y="56.9">18</text>
<text x="171.4" y="60.7">10</text>
<text x="171.4" y="64.5">11</text>
<text x="237.4" y="64.5">16</text>
<text x="237.4" y="60.7">17</text>
<text x="171.4" y="68.3">12</text>
<text x="237.4" y="68.3">15</text>
<text x="237.4" y="72.1">14</text>
<text x="41.9" y="79.8">A4</text>
<text x="41.8" y="87.4">B5</text>
<text x="41.9" y="84.8">A5</text>
<text x="41.8" y="95">B7</text>
<text x="41.9" y="92.5">A7</text>
<text x="240" y="93.7">1</text>
<text x="248.8" y="93.7">6</text>
<text x="41.8" y="100.1">B6</text>
<text x="41.9" y="97.5">A6</text>
<text x="77.4" y="101.3">1</text>
<text x="240" y="96.3">2</text>
<text x="240" y="98.8">3</text>
<text x="248.8" y="98.8">4</text>
<text x="248.8" y="96.3">5</text>
<text x="41.9" y="107.7">A8</text>
<text x="77.4" y="103.9">2</text>
<text x="41.8" y="110.2">B8</text>
<text x="22.6" y="116.9" transform="rotate(-90 22.6 116.9)">S1</text>
<text x="30.2" y="116.8" transform="rotate(-90 30.2 116.8)">A1</text>
<text x="242.5" y="117.9">2</text>
<text x="243.8" y="129.3">1</text>
<text x="243.8" y="131.8">2</text>
<text x="243.8" y="134.4">3</text>
<text x="243.8" y="136.9">4</text>
<text x="134.5" y="143.3">1</text>
<text x="243.8" y="139.4">5</text>
<text x="243.8" y="142">6</text>
<text x="134.5" y="145.8">2</text>
<text x="142.2" y="154.7">1</text>
<text x="194.9" y="154.7">1</text>
<text x="202.5" y="154.7">2</text>
<text x="243.8" y="156">1</text>
<text x="142.2" y="157.2">2</text>
<text x="243.8" y="158.5">2</text>
</g>
<g font-size="1.8" fill="#0f0f0f">
<text x="247.6" y="26.3">TX</text>
<text x="30.5" y="35.2">BOUT</text>
<text x="162.6" y="33.9">3.3V</text>
<text x="247.6" y="30.1">RX</text>
<text x="247.6" y="33.9">IO0</text>
<text x="119.7" y="40.3">STDBY</text>
<text x="122.2" y="37.8">BAT</text>
<text x="162.6" y="41.6">IO32</text>
<text x="248.9" y="41.6">IO39</text>
<text x="120.4" y="42.8">CHRG</text>
<text x="162.6" y="45.4">IO33</text>
<text x="248.9" y="45.4">IO36</text>
<text x="248.9" y="53">IO14</text>
<text x="248.9" y="49.2">IO15</text>
<text x="92.4" y="78.4">CHRG STDBY</text>
<text x="146.3" y="94.9">BAT</text>
<text x="234.9" y="93.6">TX</text>
<text x="125.7" y="98.7">dw_vcc</text>
<text x="234.9" y="98.7">IO0</text>
<text x="234.9" y="96.2">RX</text>
<text x="142.8" y="102.5">dw_gnd</text>
<text x="166.4" y="107.6">dw_gnd</text>
<text x="238.8" y="131.7">IO15</text>
<text x="238.8" y="129.2">IO14</text>
<text x="238.8" y="134.3">IO32</text>
<text x="238.8" y="136.8">IO33</text>
<text x="127" y="143.2">BAT</text>
<text x="238.8" y="139.4">IO36</text>
<text x="238.8" y="141.9">IO39</text>
<text x="127" y="145.7">dw_gnd</text>
<text x="124.5" y="152.1">BAT</text>
<text x="208.3" y="154.6">BOUT</text>
<text x="238.8" y="155.9">3.3V</text>
</g>
<g font-size="1.4" fill="#006464">
<text x="111.4" y="33.8">VCC</text>
<text x="96.3" y="38.8">TEMP</text>
<text x="96.3" y="41.4">CE</text>
<text x="109.7" y="41.4">~{STDBY}</text>
<text x="111.6" y="38.8">BAT</text>
<text x="96.3" y="46.5">PROG</text>
<text x="110.2" y="43.9">~{CHRG}</text>
<text x="112.4" y="49">EP</text>
<text x="111.2" y="54.1">GND</text>
<text x="134.4" y="112.5">GND</text>
<text x="150.3" y="112.5">OD</text>
<text x="134.4" y="120.1">TD</text>
<text x="150.3" y="120.1">OC</text>
<text x="134.4" y="127.7">VCC</text>
<text x="150.4" y="127.7">CS</text>
</g>
<g font-size="1.4" fill="#a90000">
<text x="117.5" y="32.8">4</text>
<text x="92.1" y="37.8">1</text>
<text x="92.1" y="40.4">8</text>
<text x="117.5" y="37.8">5</text>
<text x="117.5" y="40.4">6</text>
<text x="92.1" y="45.5">2</text>
<text x="117.5" y="42.9">7</text>
<text x="117.5" y="53.1">3</text>
<text x="117.5" y="48">9</text>
<text x="130.2" y="111.5">6</text>
<text x="155.6" y="111.5">1</text>
<text x="169.6" y="110.2">4</text>
<text x="173.7" y="109.8" transform="rotate(-90 173.7 109.8)">2</text>
<text x="130.2" y="119.1">4</text>
<text x="155.6" y="119.1">3</text>
<text x="177.2" y="117.9">1</text>
<text x="169.6" y="120.4">5</text>
<text x="130.2" y="126.7">5</text>
<text x="155.6" y="126.7">2</text>
<text x="173.7" y="127.6" transform="rotate(-90 173.7 127.6)">6</text>
</g>
</svg>
